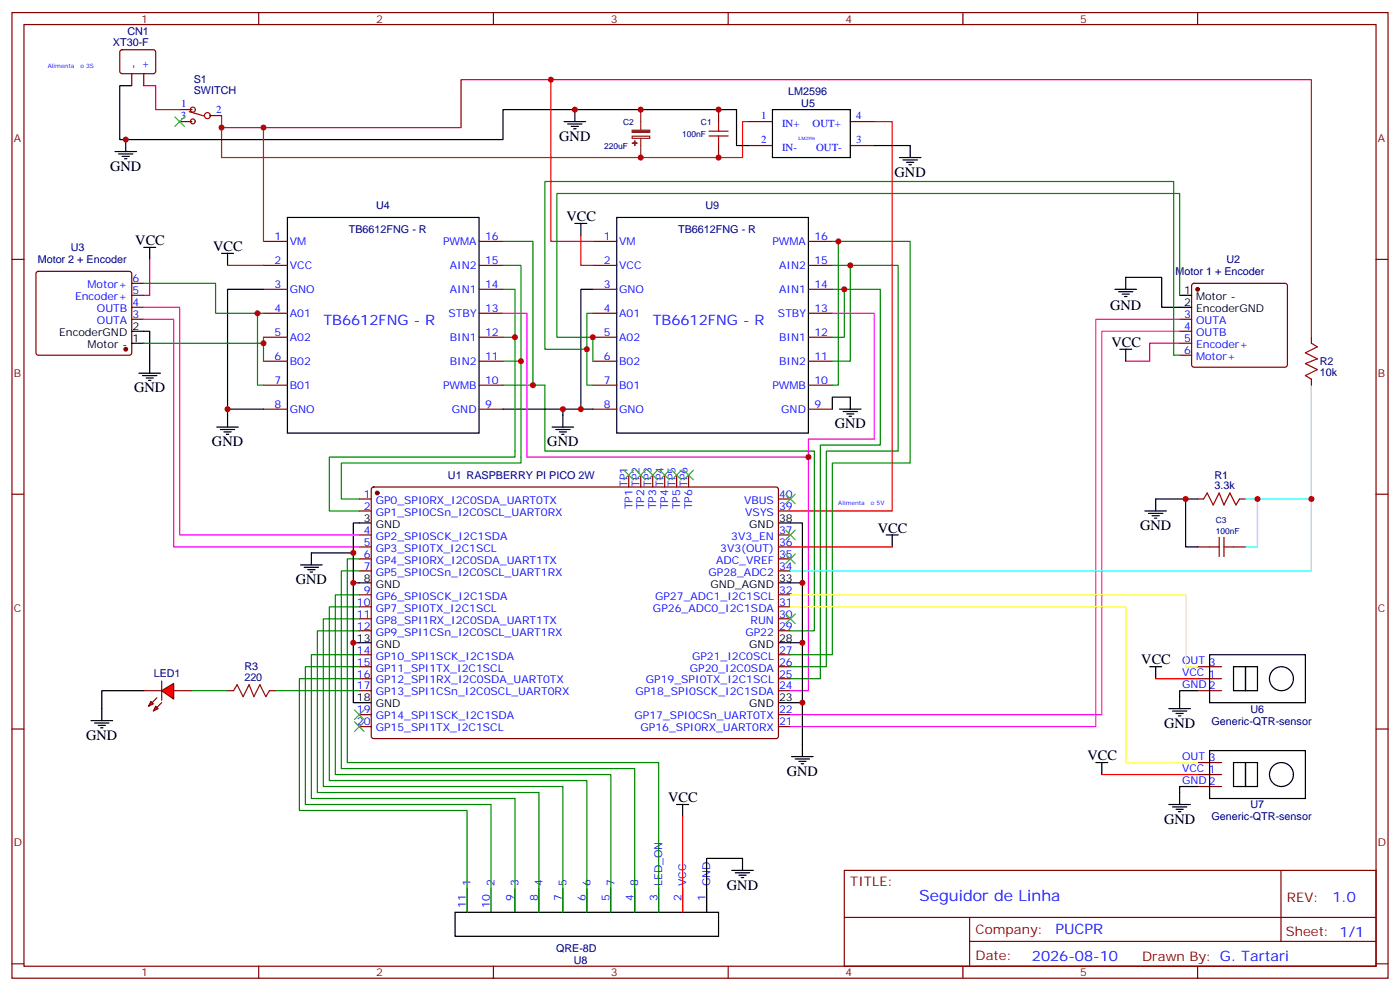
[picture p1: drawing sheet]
<svg xmlns="http://www.w3.org/2000/svg" width="412mm" height="292mm" viewBox="0 0 412 292" stroke-linecap="round" stroke-linejoin="round" font-family="sans-serif">
<g fill="none" stroke="#870000" stroke-width=".35">
<path d="M3.5 3.7h405.4v284.3h-405.4zM7.1 7.2h398.2v277.3h-398.2zM76.2 3.7v3.5M145.3 3.7v3.5M214.5 3.7v3.5M283.6 3.7v3.5M352.8 3.7v3.5M52.9 35.8h3.6M52.9 32.3h3.7M61.7 34h3.6M211.7 32.3v3.5M220.5 35.8h7"/>
<path d="M250.5 35.8h7M211.7 42.9v3.5M220.5 42.9h7M250.5 42.9h7M3.5 76.4h3.6M77.6 71.1h7.1M77.6 78.1h7.1M141.1 71.1h7.1M141.1 78.1h7.1M174.6 71.1h7.1M174.6 78.1h7.1M238.1 71.1h7.1"/>
<path d="M238.1 78.1h7.1M405.3 76.4h3.6M10.8 80.1l.5-.2h26.8l.5 .2 .2 .5v23.3l-.2 .5-.5 .2h-26.8l-.5-.2-.2-.5v-23.3zM38.8 94h3.5M38.8 90.5h3.5M38.8 87h3.5M38.8 83.4h3.5M77.6 85.2h7.1M77.6 92.3h7.1M77.6 99.3h7.1M141.1 85.2h7.1M141.1 92.3h7.1"/>
<path d="M141.1 99.3h7.1M174.6 85.2h7.1M174.6 92.3h7.1M174.6 99.3h7.1M238.1 85.2h7.1M238.1 92.3h7.1M238.1 99.3h7.1M347.5 94h3.5M347.5 97.5h3.5M351.2 83.6l.5-.2h26.8l.5 .2 .2 .5v23.3l-.2 .5-.5 .2h-26.8l-.5-.2-.2-.5v-23.3zM386.3 99.3v1.8M77.6 106.4h7.1"/>
<path d="M77.6 113.4h7.1M141.1 106.4h7.1M141.1 113.4h7.1M174.6 106.4h7.1M174.6 113.4h7.1M238.1 106.4h7.1M238.1 113.4h7.1M347.5 101.1h3.5M347.5 104.6h3.5M386.3 111.7v1.7M77.6 120.5h7.1M141.1 120.5h7.1"/>
<path d="M174.6 120.5h7.1M185.2 139.9v3.5M188.7 139.9v3.5M192.3 139.9v3.5M195.8 139.9v3.5M199.3 139.9v3.5M202.8 139.9v3.5M238.1 120.5h7.1M3.5 145.5h3.6M105.8 146.9h3.6M105.8 150.5h3.6M105.8 157.5h3.6"/>
<path d="M109.6 143.6l.5-.2 118.8 .1 .4 .6-.1 73-.6 .4-118.8-.1-.4-.6v-72.7zM229.3 146.9h3.5M229.3 150.5h3.5M229.3 157.5h3.5M352.8 146.9h1.7M365.1 146.9h1.8M405.3 145.5h3.6M105.8 161h3.6M105.8 164.6h3.6M105.8 168.1h3.6M105.8 175.2h3.6M105.8 178.7h3.6"/>
<path d="M229.3 161h3.5M229.3 164.6h3.5M229.3 168.1h3.5M229.3 175.2h3.5M229.3 178.7h3.5M352.8 161h3.5M363.4 161h3.5M105.8 182.2h3.6M105.8 185.7h3.6M105.8 192.8h3.6M105.8 196.3h3.6M105.8 199.8h3.6"/>
<path d="M229.3 182.2h3.5M229.3 185.7h3.5M229.3 192.8h3.5M229.3 196.3h3.5M229.3 199.8h3.5M352.8 196.3h7M352.8 199.8h7M3.5 214.7h3.6M105.8 203.4h3.6M105.8 210.4h3.6M105.8 214h3.6M229.3 203.4h3.5"/>
<path d="M229.3 210.4h3.5M229.3 214h3.5M352.8 203.4h7M405.3 214.7h3.6M352.8 224.5h7M352.8 231.6h7M352.8 228.1h7M248.7 256.3h156.6v28.2h-156.6zM377.3 256.3v20.9M137.6 261.6v7M144.6 261.6v7M151.7 261.6v7"/>
<path d="M158.7 261.6v7M165.8 261.6v7M172.9 261.6v7M179.9 261.6v7M187 261.6v7M194 261.6v7M201.1 261.6v7M208.1 261.6v7M248.7 270.1h156.5M285.6 277.2h119.6M285.6 270.1v14.2M3.5 283.8h3.6"/>
<path d="M76.2 284.5v3.5M145.3 284.5v3.5M214.5 284.5v3.5M283.6 284.5v3.5M352.8 284.5v3.5M405.3 283.8h3.6"/>
</g>
<g fill="none" stroke="#000" stroke-width=".35">
<path d="M38.8 25.2h-3.5v15.9h112.9v-8.8h68.8v10.6h3.5M166.2 35.8h6.3M167.2 36.5h4.2M168.3 37.2h2.1M169 37.9h.7M169.3 32.3v3.5M227.5 32.3h23v14.1h-23zM33.9 44.6h6.3M34.9 45.3h4.3M36 46h2.1M36.7 46.7h.7M37 41.1v3.5"/>
<path d="M257.5 42.9h10.6v3.5M264.9 46.4h6.4M266 47.1h4.2M267.1 47.8h2.1M267.8 48.5h.7M42.3 72.8h3.6M44.1 72.8v3.6M65.3 74.6h3.5M67 74.6v3.5M84.7 64h56.4v63.5h-56.4zM169.3 65.8h3.6M171.1 65.8v3.5"/>
<path d="M181.7 64h56.4v63.5h-56.4zM38.8 97.5h5.3v12.4M77.6 85.2h-10.6v35.3M174.6 85.2h-3.5v35.3M328.4 85.2h6.4M329.5 85.9h4.2M330.6 86.6h2.1M331.3 87.3h.7M331.6 85.2v-3.5h10.6v8.8h8.8M347.5 87h3.5M38.8 101.1h3.5M40.9 109.9h6.4"/>
<path d="M42 110.6h4.2M43 111.3h2.2M43.7 112h.7M329.8 102.8h3.6M331.6 102.8v3.6M63.9 125.8h6.3M64.9 126.5h4.2M66 127.2h2.1M66.7 127.9h.7M77.6 120.5h-10.6v5.3M148.2 120.5h17.6v5.3M162.6 125.8h6.4"/>
<path d="M163.7 126.5h4.2M164.7 127.2h2.2M165.5 127.9h.7M165.8 120.5h8.8M245.2 120.5v-3.6h5.3v3.6M247.3 120.5h6.3M248.4 121.2h4.2M249.4 121.9h2.1M250.1 122.6h.7M109.4 154h-5.3v52.9h5.3M229.3 154h7.1v17.6h-7.1M261.1 157.5h3.5"/>
<path d="M262.8 157.5v3.5M337.3 150.5h6.3M338.3 151.2h4.2M339.4 151.9h2.1M340.1 152.6h.7M349.2 146.9h-8.8v3.6M352.8 146.9h-3.6v14.1h3.6M88.5 166.3h6.4M89.6 167h4.2M90.7 167.7h2.1M91.4 168.5h.7M104.1 171.6h5.3"/>
<path d="M104.1 162.8h-12.4v3.5M236.4 171.6v17.7h-7.1M104.1 189.3h5.3M236.4 189.3v17.6h-7.1M338.7 196.3h3.5M340.4 196.3v3.5M356.3 192.8h28.2v14.1h-28.2zM363.4 196.3h3.5v7.1h-3.5zM366.9 196.3h3.5v7.1h-3.5zM236.4 206.9v15.9M344.3 208.7h6.4M345.4 209.4h4.2"/>
<path d="M346.4 210.1h2.1M347.1 210.8h.7M352.8 203.4h-5.3v5.3M199.3 236.9h3.5M201.1 236.9v3.5M233.2 222.8h6.3M234.2 223.5h4.3M235.3 224.2h2.1M236 224.9h.7M322.8 224.5h3.5M324.6 224.5v3.6M344.3 236.9h6.4"/>
<path d="M345.4 237.6h4.2M346.4 238.3h2.1M347.1 239h.7M352.8 231.6h-5.3v5.3M356.3 221h28.2v14.1h-28.2zM363.4 224.5h3.5v7.1h-3.5zM366.9 224.5h3.5v7.1h-3.5zM215.5 256.3h6.4M216.6 257h4.2M217.7 257.7h2.1M218.4 258.4h.7M218.7 256.3v-3.5h-10.6v15.8"/>
<path d="M134.1 268.6h77.6v7.1h-77.6z"/>
<circle cx="377.5" cy="199.8" r="3.5"/>
<circle cx="377.5" cy="228.1" r="3.5"/>
</g>
<g fill="#870000" stroke="#870000" stroke-width=".35">
<circle cx="111.1" cy="145.2" r=".53"/>
<circle cx="352.8" cy="85.2" r=".53"/>
<circle cx="37" cy="102.8" r=".53"/>
</g>
<g fill="none" stroke="#f00" stroke-width=".35">
<path d="M42.3 25.2h3.6v7.1h7M65.3 34v12.4h153.4v-10.6h1.8M65.3 37.6h70.5v-14.1h250.5v75.8M77.6 37.6v33.5M162.3 23.5v47.6h12.3M257.5 35.8h5.3v114.7h-30M44.1 76.4v10.6h-1.8M67 78.1h10.6M171.1 69.3v8.8h3.5M347.5 101.1h-8.8v5.3h-7.1M232.8 161h30M340.4 199.8h12.4"/>
<path d="M324.6 228.1h28.2M201.1 240.4v28.2"/>
</g>
<path d="M42.3 94h8.9v67h54.6M148.2 92.3h7v42.3h82.9v68.8h-5.3M245.2 92.3h12.3v37h-19.4v5.3M347.5 94h-24.7v120h-90M347.5 97.5h-22.9v112.9h-91.8" fill="none" stroke="#f0f" stroke-width=".35"/>
<g fill="none" stroke="#008700" stroke-width=".35">
<path d="M148.2 71.1h8.8v42.3h-8.8M148.2 78.1h5.3v28.3h-5.3M245.2 71.1h1.7v42.3h-1.7M245.2 78.1h5.3v28.3h-5.3M246.9 71.1h21.2v65.2h-22.9v56.5h-12.4M250.5 78.1h14.1v54.7h-21.2v63.5h-10.6M42.3 83.4h21.2v8.9h12.3M77.6 92.3h-1.8v21.1h1.8M77.6 99.3v7.1M148.2 85.2h3.5v14.1h-3.5M151.7 99.3v35.3h-54.7v15.9h8.8M174.6 92.3h-1.7v21.1h1.7"/>
<path d="M245.2 85.2h3.5v14.1h-3.5M248.7 85.2h10.6v45.9h-17.6v68.7h-8.9M347.5 87v-30h-183.5v42.3h10.6v7.1M42.3 101.1h35.3M153.5 106.4v29.9h-53v10.6h5.3M157 113.4h3.5v19.4h79.4v52.9h-7.1M172.9 102.8h-12.4v-49.4h185.2v51.2h1.8M105.8 164.6h-3.5v59.9h91.7v44.1M105.8 168.1h-5.3v58.2h86.5v42.3M105.8 175.2h-7v52.9h81.1v40.5M105.8 178.7h-8.8v51.1h75.9v38.8M105.8 182.2h-10.6v49.4h70.6v37"/>
<path d="M105.8 185.7h-12.3v47.7h65.2M105.8 192.8h-14.1v42.3h60M105.8 196.3h-15.8v40.6h54.6M105.8 199.8h-17.6v38.9h49.4v29.9"/>
</g>
<path d="M232.8 175.2h116.4v21.1h3.6M232.8 178.7h98.8v45.8h21.2" fill="none" stroke="#ff0" stroke-width=".35"/>
<path d="M188.7 32.3v6M186.2 40.1h5.2v.6h-5.2zM188.7 40.7v5.7" fill="none" stroke="#8c2424" stroke-width=".35"/>
<g fill="#8c2424" stroke="#8c2424" stroke-width=".35">
<path d="M186.2 38.3h5.2v.7h-5.2z"/>
<path d="M186.3 42.1l1.4 .1z"/>
<path d="M187 41.5v1.4z"/>
</g>
<g fill="none" stroke="#a10000" stroke-width=".35">
<path d="M55.7 32.8l4.3 1.3M208.8 38.6h5.7M211.7 35.8v2.8M208.8 40h5.7M211.7 40v2.9M386.3 101.1l1.8 1-3.6 1.8 3.6 1.8-3.6 1.4 3.6 1.7-3.6 1.8 1.8 1.1M354.5 146.9l1.1-1.7 1.8 3.5 1.7-3.5 1.4 3.5 1.8-3.5 1.8 3.5 1-1.8M359.1 158.2v5.7M360.5 158.2v5.7M356.3 161h2.8M360.5 161h2.9"/>
<circle cx="56.8" cy="35.7" r=".71"/>
<circle cx="56.8" cy="32.3" r=".74"/>
<circle cx="61.1" cy="34" r=".88"/>
</g>
<path d="M386.3 113.4v54.7h-153.5M366.9 146.9h19.4M370.4 146.9v14.1h-3.5" fill="none" stroke="#0ff" stroke-width=".35"/>
<g fill="none" stroke="#3c3" stroke-width=".35">
<path d="M51.5 34.4l2.8 2.8M54.3 34.4l-2.8 2.8M183.8 138.5l2.8 2.8M186.6 138.5l-2.8 2.8M187.3 138.5l2.8 2.8M190.1 138.5l-2.8 2.8M190.9 138.5l2.8 2.8M193.7 138.5l-2.8 2.8M194.4 138.5l2.8 2.8M197.2 138.5l-2.8 2.8M197.9 138.5l2.8 2.8M200.7 138.5l-2.8 2.8"/>
<path d="M201.4 138.5l2.9 2.8M204.3 138.5l-2.9 2.8M231.4 156.1l2.8 2.8M231.4 145.5l2.8 2.8M234.2 156.1l-2.8 2.8M234.2 145.5l-2.8 2.8M231.4 163.2l2.8 2.8M234.2 163.2l-2.8 2.8M231.4 180.8l2.8 2.8M234.2 180.8l-2.8 2.8M104.4 209l2.8 2.8M104.4 212.5l2.8 2.9"/>
<path d="M107.2 209l-2.8 2.8M107.2 212.5l-2.8 2.9"/>
</g>
<g fill="#f00" stroke="#870000" stroke-width=".35">
<path d="M47.6 203.4l3.6-2.1v4.5z"/>
<path d="M47.6 200.6v5.6z"/>
</g>
<g fill="#870000" stroke="#870000" stroke-width=".35">
<path d="M46.2 208.3l1.4-1.4z"/>
<path d="M46.2 205.5l-1.4 1.4z"/>
</g>
<g fill="#f00" stroke="#870000" stroke-width=".35">
<path d="M45.9 208l.7 .7-1.4 .7z"/>
<path d="M44.4 206.6l.8 .7-1.5 .7z"/>
</g>
<path d="M35.5 14.8l.5-.2 9.4 .1 .5 .6-.1 6-.6 .4-9.5-.1-.4-.6v-5.7zM38.8 21.7v3.5M42.3 21.7v3.5M42.3 203.4h5.3M51.2 203.4h5.2M67 203.4h1.8M79.4 203.4h1.7" fill="none" stroke="#870000" stroke-width=".35"/>
<path d="M68.8 203.4l1-1.8 1.8 3.5 1.8-3.5 1.4 3.5 1.8-3.5 1.7 3.5 1.1-1.7" fill="none" stroke="#a10000" stroke-width=".35"/>
<path d="M26.8 212.2h6.4M27.9 212.9h4.2M28.9 213.6h2.1M29.6 214.3h.7M42.3 203.4h-12.3v8.8" fill="none" stroke="#000" stroke-width=".35"/>
<path d="M56.4 203.4h10.6M81.1 203.4h24.7M144.6 236.9v31.7M151.7 235.1v33.5M158.7 233.4v35.2" fill="none" stroke="#008700" stroke-width=".35"/>
<path d="M42.3 90.5h10.6v67h52.9" fill="none" stroke="#f0f" stroke-width=".35"/>
<g fill="#c00">
<circle cx="188.7" cy="32.3" r=".88"/>
<circle cx="188.7" cy="46.4" r=".88"/>
<circle cx="211.7" cy="46.4" r=".88"/>
<circle cx="211.7" cy="32.3" r=".88"/>
<circle cx="65.3" cy="37.6" r=".88"/>
<circle cx="104.1" cy="189.3" r=".88"/>
<circle cx="104.1" cy="171.6" r=".88"/>
<circle cx="37" cy="41.1" r=".88"/>
<circle cx="169.3" cy="32.3" r=".88"/>
<circle cx="349.3" cy="146.9" r=".88"/>
<circle cx="370.4" cy="146.9" r=".88"/>
<circle cx="104.1" cy="162.8" r=".88"/>
<circle cx="236.4" cy="171.6" r=".88"/>
<circle cx="236.4" cy="189.3" r=".88"/>
<circle cx="236.4" cy="206.9" r=".88"/>
<circle cx="386.3" cy="146.9" r=".88"/>
<circle cx="67" cy="120.5" r=".88"/>
<circle cx="165.8" cy="120.5" r=".88"/>
<circle cx="171.1" cy="120.5" r=".88"/>
<circle cx="77.6" cy="37.6" r=".88"/>
<circle cx="75.8" cy="92.3" r=".88"/>
<circle cx="77.6" cy="101.1" r=".88"/>
<circle cx="172.9" cy="102.8" r=".88"/>
<circle cx="248.7" cy="85.2" r=".88"/>
<circle cx="162.3" cy="23.5" r=".88"/>
<circle cx="174.6" cy="99.3" r=".88"/>
<circle cx="238.1" cy="134.6" r=".88"/>
<circle cx="157" cy="113.4" r=".88"/>
<circle cx="250.5" cy="78.1" r=".88"/>
<circle cx="246.9" cy="71.1" r=".88"/>
<circle cx="151.7" cy="99.3" r=".88"/>
<circle cx="153.5" cy="106.4" r=".88"/>
</g>
<text font-size="4.6" fill="#00f" x="270.8" y="265.3">Seguidor de Linha</text>
<g font-size="4.2">
<text x="164.7" y="41.5">GND</text>
<text x="32.5" y="50.3">GND</text>
<text x="263.5" y="52">GND</text>
<text x="166.9" y="65.1">VCC</text>
<text x="39.9" y="72.1">VCC</text>
<text x="62.8" y="73.9">VCC</text>
<text x="327" y="91.3">GND</text>
<text x="327.4" y="102.1">VCC</text>
<text x="39.5" y="115.5">GND</text>
<text x="62.4" y="131.4">GND</text>
<text x="161.2" y="131.4">GND</text>
<text x="245.9" y="126.1">GND</text>
<text x="258.6" y="156.8">VCC</text>
<text x="335.8" y="156.1">GND</text>
<text x="87.1" y="172">GND</text>
<text x="336.2" y="195.6">VCC</text>
<text x="342.9" y="214.3">GND</text>
<text x="25.4" y="217.8">GND</text>
<text x="320.3" y="223.8">VCC</text>
<text x="231.8" y="228.4">GND</text>
<text x="196.8" y="236.2">VCC</text>
<text x="342.9" y="242.5">GND</text>
<text x="214.1" y="261.9">GND</text>
</g>
<g font-size="4.2" fill="#00f">
<text x="95.2" y="95.8">TB6612FNG - R</text>
<text x="192.3" y="95.8">TB6612FNG - R</text>
<text x="392.5" y="265.6">1.0</text>
<text x="310.9" y="275.1">PUCPR</text>
<text x="304" y="282.9">2026-08-10</text>
</g>
<g font-size="3.9" fill="#800">
<text x="250.5" y="260.9">TITLE:</text>
<text x="379.1" y="265.6">REV:</text>
<text x="287.4" y="275.1">Company:</text>
<text x="378.7" y="275.7">Sheet: 1/1</text>
<text x="287.4" y="282.8">Date:</text>
<text x="336.4" y="282.8">Drawn By: G. Tartari</text>
</g>
<g font-size="3.2" fill="#000080">
<text x="37.5" y="10.4">CN1</text>
<text x="33.3" y="13.6">XT30-F</text>
<text x="57.1" y="27.7">SWITCH</text>
<text x="57.1" y="24.5">S1</text>
<text x="232.2" y="28.1">LM2596</text>
<text x="236" y="31.6">U5</text>
<text x="110.8" y="61.7">U4</text>
<text x="207.8" y="61.7">U9</text>
<text x="102.8" y="68.7">TB6612FNG - R</text>
<text x="199.8" y="68.7">TB6612FNG - R</text>
<text x="11.1" y="77.6">Motor 2 + Encoder</text>
<text x="20.8" y="74">U3</text>
<text x="361.3" y="77.5">U2</text>
<text x="346.3" y="81.1">Motor 1 + Encoder</text>
<text x="388.8" y="107.5">R2</text>
<text x="388.8" y="110.7">10k</text>
<text x="132" y="141">U1 RASPBERRY PI PICO 2W</text>
<text x="357.7" y="140.9">R1</text>
<text x="357.7" y="144.1">3.3k</text>
<text x="72" y="197.3">R3</text>
<text x="45.3" y="199.2">LED1</text>
<text x="72" y="200.6">220</text>
<text x="368.3" y="209.8">U6</text>
<text x="356.9" y="213.4">Generic-QTR-sensor</text>
<text x="368.3" y="238.1">U7</text>
<text x="356.9" y="241.6">Generic-QTR-sensor</text>
<text x="163.8" y="280.3">QRE-8D</text>
<text x="169" y="283.9">U8</text>
</g>
<g font-size="3.2" fill="#800">
<text x="41.6" y="6.7">1</text>
<text x="110.8" y="6.7">2</text>
<text x="179.9" y="6.7">3</text>
<text x="249.1" y="6.7">4</text>
<text x="318.2" y="6.7">5</text>
<text x="4.1" y="41.8">A</text>
<text x="405.9" y="41.8">A</text>
<text x="4.1" y="110.9">B</text>
<text x="405.9" y="110.9">B</text>
<text x="4.1" y="180.1">C</text>
<text x="405.9" y="180.1">C</text>
<text x="4.1" y="249.2">D</text>
<text x="405.9" y="249.2">D</text>
<text x="41.6" y="287.5">1</text>
<text x="110.8" y="287.5">2</text>
<text x="179.9" y="287.5">3</text>
<text x="249.1" y="287.5">4</text>
<text x="318.2" y="287.5">5</text>
</g>
<g font-size="3.2" fill="#00f">
<text x="40.2" y="20.4" transform="rotate(-90 40.2 20.4)">-</text>
<text x="43.7" y="20.4" transform="rotate(-90 43.7 20.4)">+</text>
<text x="53.3" y="35.1">3</text>
<text x="53.4" y="31.6">1</text>
<text x="63.6" y="33.3">2</text>
<text x="224.2" y="35.1">1</text>
<text x="252.2" y="35.1">4</text>
<text x="230.4" y="37.4">IN+</text>
<text x="239.4" y="37.4">OUT+</text>
<text x="224.2" y="42.2">2</text>
<text x="230.4" y="44.4">IN-</text>
<text x="240.4" y="44.4">OUT-</text>
<text x="252.2" y="42.2">3</text>
<text x="80.9" y="70.7">1</text>
<text x="142.9" y="70.7">16</text>
<text x="177.9" y="70.7">1</text>
<text x="239.9" y="70.7">16</text>
<text x="80.9" y="77.8">2</text>
<text x="85.4" y="72.1">VM</text>
<text x="130.5" y="72.1">PWMA</text>
<text x="142.9" y="77.8">15</text>
<text x="177.9" y="77.8">2</text>
<text x="182.4" y="72.1">VM</text>
<text x="227.5" y="72.1">PWMA</text>
<text x="239.9" y="77.8">15</text>
<text x="39" y="83.1">6</text>
<text x="85.4" y="79.2">VCC</text>
<text x="132.5" y="79.2">AIN2</text>
<text x="182.4" y="79.2">VCC</text>
<text x="229.5" y="79.2">AIN2</text>
<text x="22.1" y="88.4">Encoder+</text>
<text x="25.8" y="84.8">Motor+</text>
<text x="39" y="86.6">5</text>
<text x="80.9" y="84.8">3</text>
<text x="85.4" y="86.3">GNO</text>
<text x="132.5" y="86.3">AIN1</text>
<text x="142.9" y="84.8">14</text>
<text x="177.9" y="84.8">3</text>
<text x="182.4" y="86.3">GNO</text>
<text x="229.5" y="86.3">AIN1</text>
<text x="239.9" y="84.8">14</text>
<text x="28.6" y="91.9">OUTB</text>
<text x="28.6" y="95.4">OUTA</text>
<text x="39" y="93.7">3</text>
<text x="39" y="90.1">4</text>
<text x="80.9" y="91.9">4</text>
<text x="85.4" y="93.3">A01</text>
<text x="132.2" y="93.3">STBY</text>
<text x="142.9" y="91.9">13</text>
<text x="177.9" y="91.9">4</text>
<text x="182.4" y="93.3">A01</text>
<text x="229.2" y="93.3">STBY</text>
<text x="239.9" y="91.9">13</text>
<text x="348.8" y="93.7">3</text>
<text x="352.3" y="95.4">OUTA</text>
<text x="80.9" y="99">5</text>
<text x="85.4" y="100.4">A02</text>
<text x="132.5" y="100.4">BIN1</text>
<text x="142.9" y="99">12</text>
<text x="177.9" y="99">5</text>
<text x="182.4" y="100.4">A02</text>
<text x="229.5" y="100.4">BIN1</text>
<text x="239.9" y="99">12</text>
<text x="348.8" y="97.2">4</text>
<text x="348.8" y="100.7">5</text>
<text x="352.3" y="99">OUTB</text>
<text x="80.9" y="106">6</text>
<text x="85.4" y="107.4">B02</text>
<text x="132.5" y="107.4">BIN2</text>
<text x="142.9" y="106">11</text>
<text x="177.9" y="106">6</text>
<text x="182.4" y="107.4">B02</text>
<text x="229.5" y="107.4">BIN2</text>
<text x="239.9" y="106">11</text>
<text x="348.8" y="104.2">6</text>
<text x="352.3" y="102.5">Encoder+</text>
<text x="352.3" y="106">Motor+</text>
<text x="80.9" y="113.1">7</text>
<text x="142.9" y="113.1">10</text>
<text x="177.9" y="113.1">7</text>
<text x="239.9" y="113.1">10</text>
<text x="85.4" y="114.5">B01</text>
<text x="130.5" y="114.5">PWMB</text>
<text x="182.4" y="114.5">B01</text>
<text x="227.5" y="114.5">PWMB</text>
<text x="80.9" y="120.1">8</text>
<text x="85.4" y="121.5">GNO</text>
<text x="133.1" y="121.5">GND</text>
<text x="142.9" y="120.1">9</text>
<text x="177.9" y="120.1">8</text>
<text x="182.4" y="121.5">GNO</text>
<text x="230.1" y="121.5">GND</text>
<text x="239.9" y="120.1">9</text>
<text x="184.9" y="143.4" transform="rotate(-90 184.9 143.4)">TP1</text>
<text x="188.4" y="143.4" transform="rotate(-90 188.4 143.4)">TP2</text>
<text x="191.9" y="143.4" transform="rotate(-90 191.9 143.4)">TP3</text>
<text x="195.4" y="143.4" transform="rotate(-90 195.4 143.4)">TP4</text>
<text x="199" y="143.4" transform="rotate(-90 199 143.4)">TP5</text>
<text x="202.5" y="143.4" transform="rotate(-90 202.5 143.4)">TP6</text>
<text x="107.2" y="146.6">1</text>
<text x="110.7" y="148.3">GP0_SPI0RX_I2C0SDA_UART0TX</text>
<text x="186.3" y="150" transform="rotate(-90 186.3 150)">TP1</text>
<text x="189.8" y="150" transform="rotate(-90 189.8 150)">TP2</text>
<text x="193.3" y="150" transform="rotate(-90 193.3 150)">TP3</text>
<text x="196.8" y="150" transform="rotate(-90 196.8 150)">TP4</text>
<text x="200.4" y="150" transform="rotate(-90 200.4 150)">TP5</text>
<text x="203.9" y="150" transform="rotate(-90 203.9 150)">TP6</text>
<text x="219.2" y="148.3">VBUS</text>
<text x="229.5" y="146.6">40</text>
<text x="107.2" y="150.1">2</text>
<text x="110.7" y="151.9">GP1_SPI0CSn_I2C0SCL_UART0RX</text>
<text x="219.5" y="151.9">VSYS</text>
<text x="229.5" y="150.1">39</text>
<text x="107.2" y="160.7">5</text>
<text x="107.2" y="157.2">4</text>
<text x="110.7" y="158.9">GP2_SPI0SCK_I2C1SDA</text>
<text x="215.4" y="158.9">3V3_EN</text>
<text x="229.5" y="157.2">37</text>
<text x="229.5" y="160.7">36</text>
<text x="107.2" y="167.7">7</text>
<text x="107.2" y="164.2">6</text>
<text x="110.7" y="166">GP4_SPI0RX_I2C0SDA_UART1TX</text>
<text x="110.7" y="162.5">GP3_SPI0TX_I2C1SCL</text>
<text x="211" y="166">ADC_VREF</text>
<text x="212.1" y="162.5">3V3(OUT)</text>
<text x="229.5" y="164.2">35</text>
<text x="229.5" y="167.7">34</text>
<text x="110.7" y="169.5">GP5_SPI0CSn_I2C0SCL_UART1RX</text>
<text x="208.7" y="169.5">GP28_ADC2</text>
<text x="105.2" y="178.3">10</text>
<text x="107.2" y="174.8">9</text>
<text x="110.7" y="176.6">GP6_SPI0SCK_I2C1SDA</text>
<text x="193" y="176.6">GP27_ADC1_I2C1SCL</text>
<text x="229.5" y="174.8">32</text>
<text x="229.5" y="178.3">31</text>
<text x="105.2" y="185.4">12</text>
<text x="105.2" y="181.9">11</text>
<text x="110.7" y="183.6">GP8_SPI1RX_I2C0SDA_UART1TX</text>
<text x="110.7" y="180.1">GP7_SPI0TX_I2C1SCL</text>
<text x="192.4" y="180.1">GP26_ADC0_I2C1SDA</text>
<text x="221.1" y="183.6">RUN</text>
<text x="229.5" y="181.9">30</text>
<text x="229.5" y="185.4">29</text>
<text x="110.7" y="187.1">GP9_SPI1CSn_I2C0SCL_UART1RX</text>
<text x="219.6" y="187.1">GP22</text>
<text x="105.2" y="196">15</text>
<text x="105.2" y="192.4">14</text>
<text x="110.7" y="197.7">GP11_SPI1TX_I2C1SCL</text>
<text x="110.7" y="194.2">GP10_SPI1SCK_I2C1SDA</text>
<text x="203.2" y="197.7">GP20_I2C0SDA</text>
<text x="203.8" y="194.2">GP21_I2C0SCL</text>
<text x="229.5" y="192.4">27</text>
<text x="229.5" y="196">26</text>
<text x="348.2" y="195.6">OUT 3</text>
<text x="105.2" y="203">17</text>
<text x="105.2" y="199.5">16</text>
<text x="110.7" y="201.3">GP12_SPI1RX_I2C0SDA_UART0TX</text>
<text x="190.3" y="201.3">GP19_SPI0TX_I2C1SCL</text>
<text x="229.5" y="199.5">25</text>
<text x="229.5" y="203">24</text>
<text x="348.2" y="202.7">GND 2</text>
<text x="348.2" y="199.1">VCC 1</text>
<text x="110.7" y="204.8">GP13_SPI1CSn_I2C0SCL_UART0RX</text>
<text x="187.2" y="204.8">GP18_SPI0SCK_I2C1SDA</text>
<text x="105.2" y="213.6">20</text>
<text x="105.2" y="210.1">19</text>
<text x="110.7" y="215.4">GP15_SPI1TX_I2C1SCL</text>
<text x="110.7" y="211.8">GP14_SPI1SCK_I2C1SDA</text>
<text x="186.9" y="211.8">GP17_SPI0CSn_UART0TX</text>
<text x="188.7" y="215.4">GP16_SPI0RX_UART0RX</text>
<text x="229.5" y="210.1">22</text>
<text x="229.5" y="213.6">21</text>
<text x="348.2" y="223.8">OUT 3</text>
<text x="348.2" y="227.4">VCC 1</text>
<text x="348.2" y="230.9">GND 2</text>
<text x="138.6" y="260.9" transform="rotate(-90 138.6 260.9)">1</text>
<text x="145.7" y="260.9" transform="rotate(-90 145.7 260.9)">2</text>
<text x="152.8" y="260.9" transform="rotate(-90 152.8 260.9)">3</text>
<text x="159.8" y="260.9" transform="rotate(-90 159.8 260.9)">4</text>
<text x="166.9" y="260.9" transform="rotate(-90 166.9 260.9)">5</text>
<text x="173.9" y="260.9" transform="rotate(-90 173.9 260.9)">6</text>
<text x="181" y="260.9" transform="rotate(-90 181 260.9)">7</text>
<text x="188" y="260.9" transform="rotate(-90 188 260.9)">8</text>
<text x="195.1" y="260.9" transform="rotate(-90 195.1 260.9)">LED_ON</text>
<text x="202.1" y="260.9" transform="rotate(-90 202.1 260.9)">VCC</text>
<text x="209.2" y="260.9" transform="rotate(-90 209.2 260.9)">GND</text>
<text x="137.2" y="267.4" transform="rotate(-90 137.2 267.4)">11</text>
<text x="144.3" y="267.4" transform="rotate(-90 144.3 267.4)">10</text>
<text x="151.3" y="265.4" transform="rotate(-90 151.3 265.4)">9</text>
<text x="158.4" y="265.4" transform="rotate(-90 158.4 265.4)">8</text>
<text x="165.5" y="265.4" transform="rotate(-90 165.5 265.4)">7</text>
<text x="172.5" y="265.4" transform="rotate(-90 172.5 265.4)">6</text>
<text x="179.6" y="265.4" transform="rotate(-90 179.6 265.4)">5</text>
<text x="186.6" y="265.4" transform="rotate(-90 186.6 265.4)">4</text>
<text x="193.7" y="265.4" transform="rotate(-90 193.7 265.4)">3</text>
<text x="200.7" y="265.4" transform="rotate(-90 200.7 265.4)">2</text>
<text x="207.8" y="265.4" transform="rotate(-90 207.8 265.4)">1</text>
</g>
<g font-size="3.2">
<text x="348.8" y="86.6">1</text>
<text x="352.3" y="88.4">Motor -</text>
<text x="348.8" y="90.1">2</text>
<text x="352.3" y="91.9">EncoderGND</text>
<text x="17.4" y="99">EncoderGND</text>
<text x="39" y="100.7">1</text>
<text x="39" y="97.2">2</text>
<text x="25.8" y="102.5">Motor -</text>
<text x="107.2" y="153.6">3</text>
<text x="110.7" y="155.4">GND</text>
<text x="220.7" y="155.4">GND</text>
<text x="229.5" y="153.6">38</text>
<text x="107.2" y="171.3">8</text>
<text x="110.7" y="173">GND</text>
<text x="209.3" y="173">GND_AGND</text>
<text x="229.5" y="171.3">33</text>
<text x="105.2" y="188.9">13</text>
<text x="110.7" y="190.7">GND</text>
<text x="220.7" y="190.7">GND</text>
<text x="229.5" y="188.9">28</text>
<text x="105.2" y="206.6">18</text>
<text x="110.7" y="208.3">GND</text>
<text x="220.7" y="208.3">GND</text>
<text x="229.5" y="206.6">23</text>
</g>
<g font-size="2.5" fill="#000080">
<text x="183.6" y="36.7">C2</text>
<text x="200.9" y="40.2">100nF</text>
<text x="206.5" y="36.7">C1</text>
<text x="178" y="43.7">220uF</text>
<text x="358.2" y="154">C3</text>
<text x="358.2" y="157.2">100nF</text>
</g>
<g font-size="1.8" fill="#00f">
<text x="14.1" y="19.9">Alimenta</text>
<text x="23.7" y="19.9">o 3S</text>
<text x="246.9" y="148.7">Alimenta</text>
<text x="256.5" y="148.7">o 5V</text>
</g>
<text font-size="1.4" fill="#00f" x="235.2" y="41.3">LM2596</text>
</svg>
